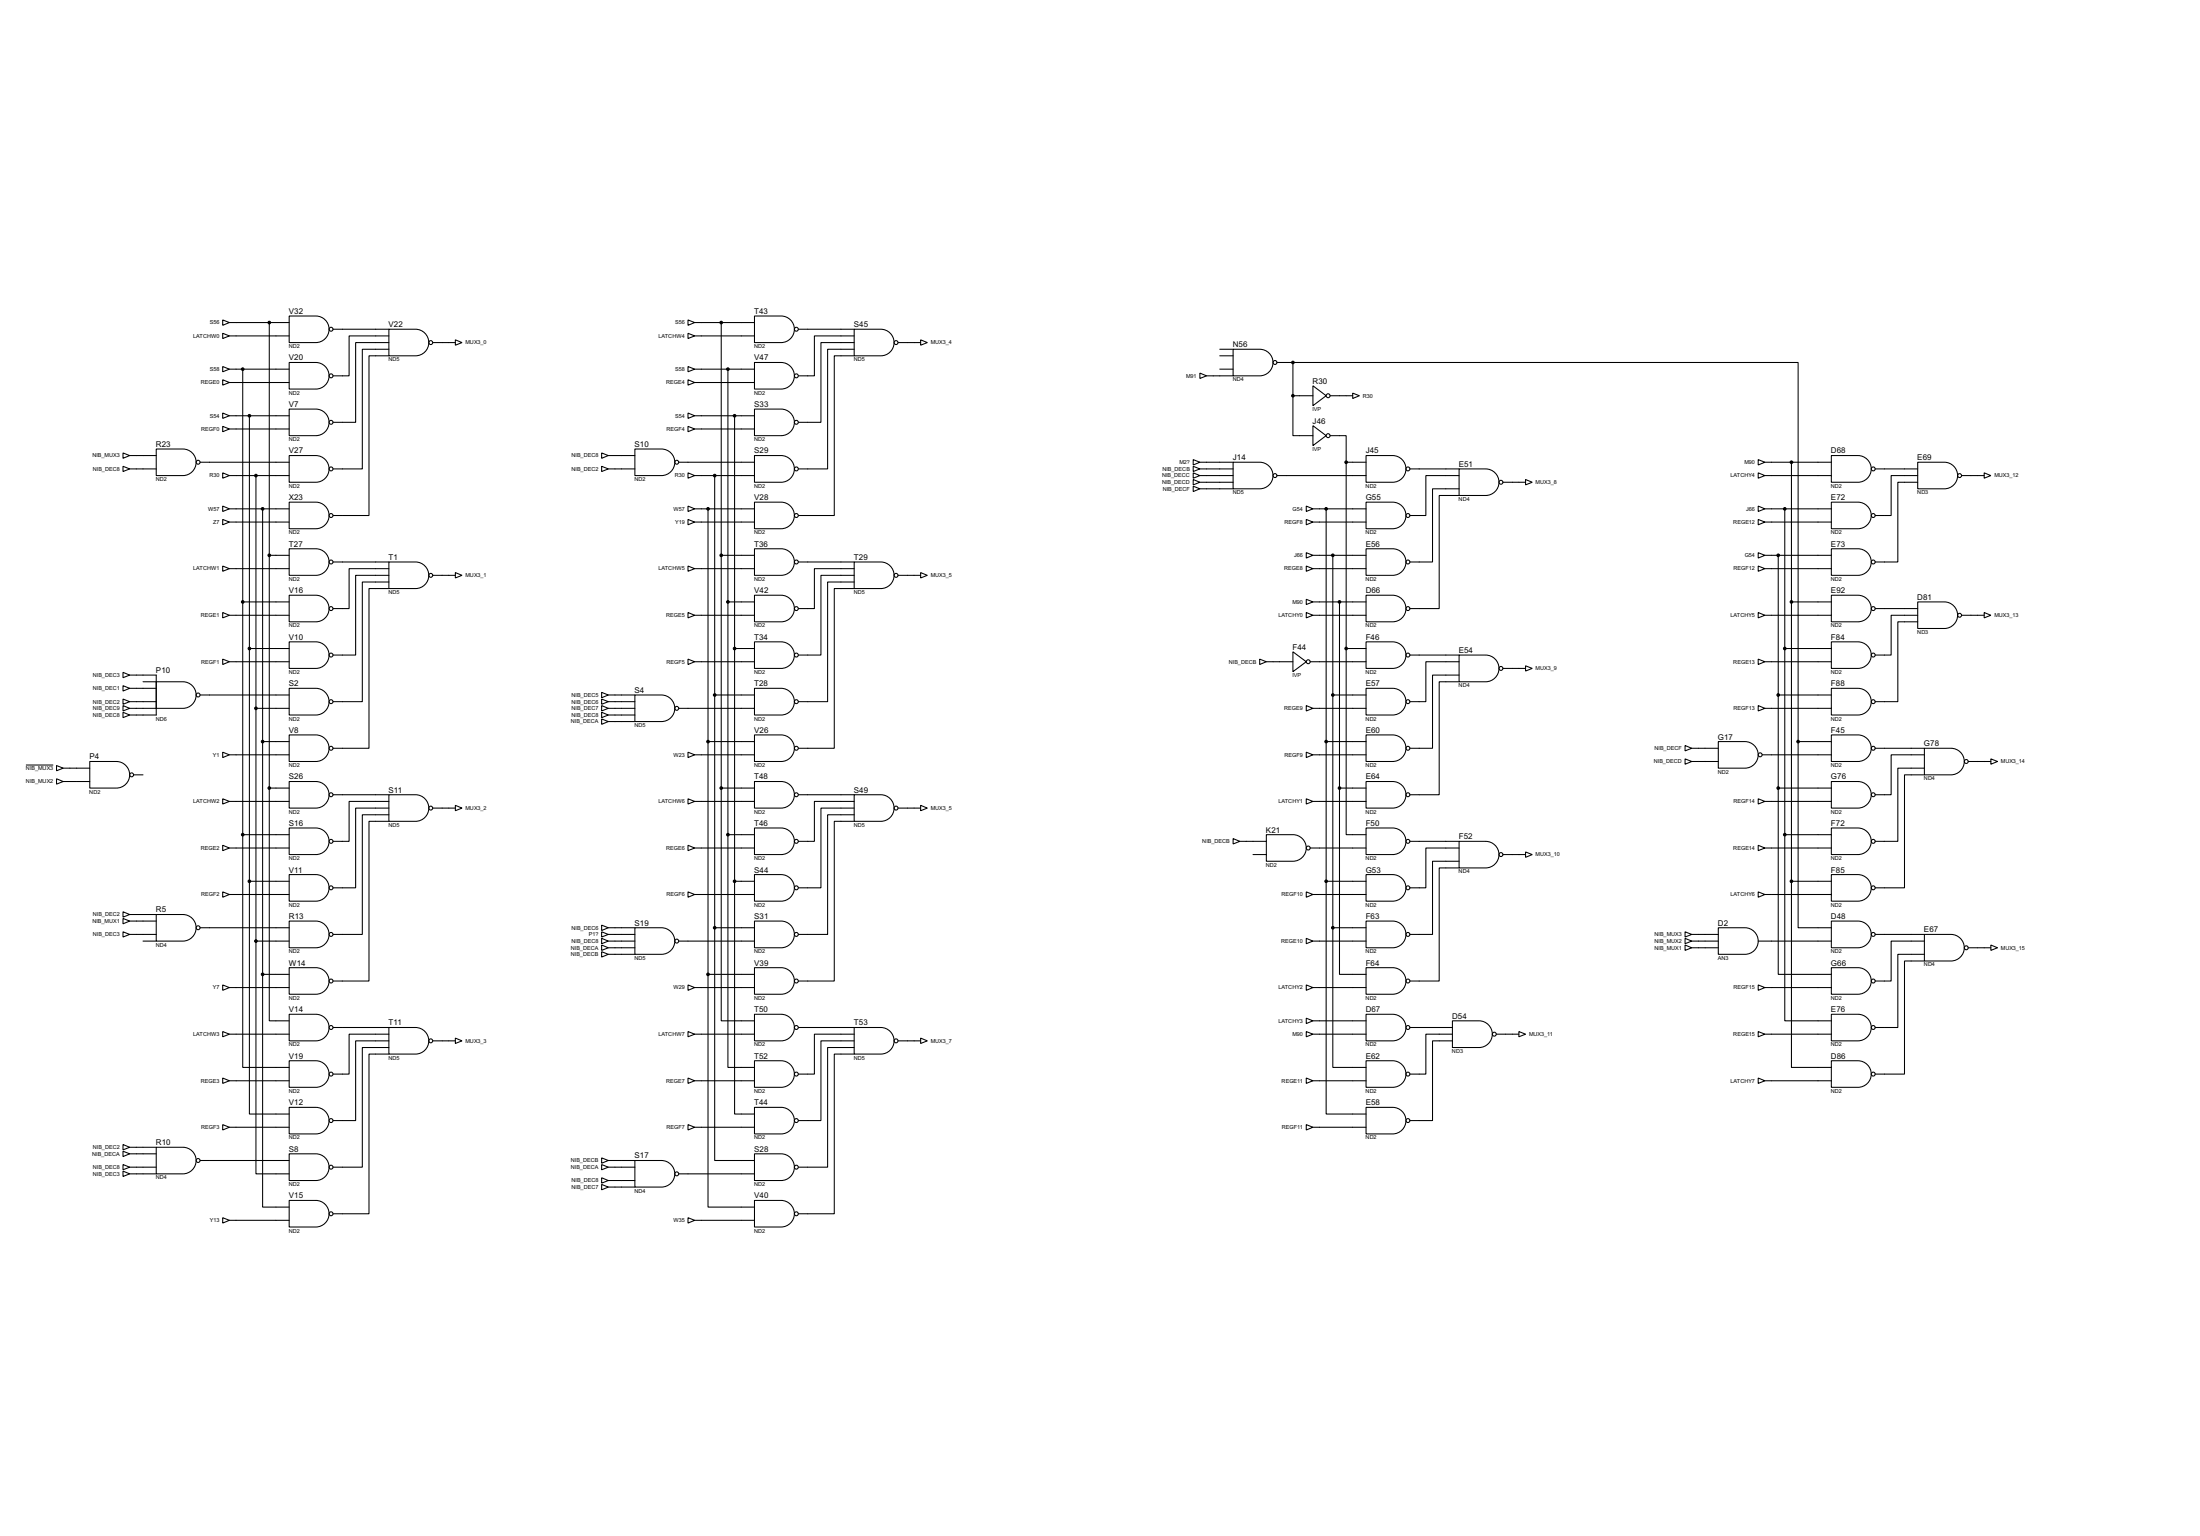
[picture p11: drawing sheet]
<svg xmlns="http://www.w3.org/2000/svg" width="841mm" height="587mm" viewBox="0 0 841 587" stroke-linecap="round" stroke-linejoin="round" font-family="sans-serif">
<g fill="none" stroke="#000" stroke-width=".4">
<path d="M85.1 122.2l2.6 1-2.6 1.1zM85.1 127.3l2.6 1-2.6 1zM87.7 128.3h22.8M87.7 123.2h22.8M102.9 123.2v177.8M110.5 120.7h10.2a5.1 5.1 0 0 1 5.1 5.1 5.1 5.1 0 0 1-5.1 5.1h-10.2zM110.5 138.5h10.2a5.1 5.1 0 0 1 5.1 5 5.1 5.1 0 0 1-5.1 5.1h-10.2zM127.3 125.8h21.3M148.6 125.8h10.2a5.1 5.1 0 0 1 5.1 5 5.1 5.1 0 0 1-5.1 5.1h-10.2zM148.6 133.4h-10.1v45.7h-11.2M148.6 135.9h-7.6v61h-13.7M148.6 128.3h-15.2v15.3h-6.1"/>
<path d="M148.6 130.9h-12.7v30.4h-8.6M165.4 130.9h8.6M174 129.8l2.6 1.1-2.6 1zM262.9 127.3l2.6 1-2.6 1zM262.9 122.2l2.6 1-2.6 1.1zM265.5 128.3h22.8M265.5 123.2h22.8M275.6 123.2v177.8M288.3 120.7h10.2a5.1 5.1 0 0 1 5.1 5.1 5.1 5.1 0 0 1-5.1 5.1h-10.2zM288.3 138.5h10.2a5.1 5.1 0 0 1 5.1 5 5.1 5.1 0 0 1-5.1 5.1h-10.2zM305.1 125.8h21.3M326.4 125.8h10.2a5.1 5.1 0 0 1 5.1 5 5.1 5.1 0 0 1-5.1 5.1h-10.2z"/>
<path d="M326.4 135.9h-7.6v61h-13.7M326.4 133.4h-10.1v45.7h-11.2M326.4 128.3h-15.2v15.3h-6.1M326.4 130.9h-12.7v30.4h-8.6M343.2 130.9h8.6M351.8 129.8l2.6 1.1-2.6 1zM466.1 133.4h5.1M466.1 135.9h5.1M471.2 133.4h10.2a5.1 5.1 0 0 1 5.1 5.1 5.1 5.1 0 0 1-5.1 5.1h-10.2zM488 138.5h6.1M494.1 138.5h193v144.8M494.1 138.5v12.7"/>
<path d="M85.1 145.1l2.6 1-2.6 1zM85.1 140l2.6 1-2.6 1zM85.1 157.8l2.6 1-2.6 1zM87.7 146.1h22.8M87.7 158.8h22.8M87.7 141h22.8M92.8 141v177.8M95.3 158.8v177.8M110.5 156.3h10.2a5.1 5.1 0 0 1 5.1 5 5.1 5.1 0 0 1-5.1 5.1h-10.2zM262.9 145.1l2.6 1-2.6 1zM262.9 140l2.6 1-2.6 1zM262.9 157.8l2.6 1-2.6 1z"/>
<path d="M265.5 146.1h22.8M265.5 158.8h22.8M265.5 141h22.8M278.2 141v177.8M280.7 158.8v177.8M288.3 156.3h10.2a5.1 5.1 0 0 1 5.1 5 5.1 5.1 0 0 1-5.1 5.1h-10.2zM458.5 142.5l2.6 1.1-2.6 1zM461.1 143.6h10.1M466.1 141h5.1M494.1 151.2v15.2h7.6M494.1 151.2h7.6M501.7 147.4l5.1 3.8-5.1 3.8z"/>
<path d="M508.3 151.2h8.6M516.9 150.2l2.6 1-2.6 1zM47 173l2.6 1-2.6 1.1zM47 178.1l2.6 1-2.6 1zM49.6 174h10.1M49.6 179.1h10.1M59.7 171.5h10.2a5.1 5.1 0 0 1 5.1 5.1 5.1 5.1 0 0 1-5.1 5.1h-10.2zM76.5 176.6h34M85.1 162.9l2.6 1-2.6 1zM87.7 163.9h22.8M110.5 174h10.2a5.1 5.1 0 0 1 5.1 5.1 5.1 5.1 0 0 1-5.1 5.1h-10.2zM229.9 173l2.6 1-2.6 1.1z"/>
<path d="M229.9 178.1l2.6 1-2.6 1zM232.5 174h10.1M232.5 179.1h10.1M242.6 171.5h10.2a5.1 5.1 0 0 1 5.1 5.1 5.1 5.1 0 0 1-5.1 5.1h-10.2zM259.4 176.6h28.9M262.9 162.9l2.6 1-2.6 1zM265.5 163.9h22.8M288.3 174h10.2a5.1 5.1 0 0 1 5.1 5.1 5.1 5.1 0 0 1-5.1 5.1h-10.2zM456 178.1l2.5 1-2.5 1zM456 175.6l2.5 1-2.5 1zM458.5 176.6h12.7M458.5 179.1h12.7"/>
<path d="M471.2 176.6h10.2a5.1 5.1 0 0 1 5.1 5 5.1 5.1 0 0 1-5.1 5.1h-10.2zM501.7 162.6l5.1 3.8-5.1 3.8zM508.3 166.4h6.1v10.2M514.4 176.6h7.6M514.4 176.6v71.1M522 174h10.2a5.1 5.1 0 0 1 5.1 5.1 5.1 5.1 0 0 1-5.1 5.1h-10.2zM538.8 179.1h18.8M557.6 179.1h10.1a5.1 5.1 0 0 1 5.1 5.1 5.1 5.1 0 0 1-5.1 5.1h-10.1zM671.9 175.6l2.5 1-2.5 1zM674.4 176.6h25.4M684.6 176.6v160M699.8 174h10.2a5.1 5.1 0 0 1 5.1 5.1 5.1 5.1 0 0 1-5.1 5.1h-10.2z"/>
<path d="M716.6 179.1h16.2M732.8 176.6h10.2a5.1 5.1 0 0 1 5.1 5 5.1 5.1 0 0 1-5.1 5.1h-10.2zM85.1 193.3l2.6 1.1-2.6 1zM85.1 198.4l2.6 1-2.6 1.1zM85.1 180.6l2.6 1.1-2.6 1zM87.7 199.4h22.8M87.7 181.7h22.8M87.7 194.4h22.8M97.8 181.7v177.8M100.4 194.4v177.8M110.5 191.8h10.2a5.1 5.1 0 0 1 5.1 5.1 5.1 5.1 0 0 1-5.1 5.1h-10.2zM262.9 193.3l2.6 1.1-2.6 1z"/>
<path d="M262.9 198.4l2.6 1-2.6 1.1zM262.9 180.6l2.6 1.1-2.6 1zM265.5 199.4h22.8M265.5 181.7h22.8M265.5 194.4h22.8M270.6 194.4v177.8M273.1 181.7v172.7M288.3 191.8h10.2a5.1 5.1 0 0 1 5.1 5.1 5.1 5.1 0 0 1-5.1 5.1h-10.2zM456 185.7l2.5 1-2.5 1.1zM456 180.6l2.5 1.1-2.5 1zM456 183.2l2.5 1-2.5 1zM458.5 181.7h12.7"/>
<path d="M458.5 184.2h12.7M458.5 186.7h12.7M488 181.7h34M499.2 193.3l2.5 1.1-2.5 1zM499.2 198.4l2.5 1-2.5 1.1zM501.7 199.4h20.3M501.7 194.4h20.3M506.8 194.4v142.2M522 191.8h10.2a5.1 5.1 0 0 1 5.1 5.1 5.1 5.1 0 0 1-5.1 5.1h-10.2zM557.6 189.3h-7.6v43.2h-11.2M557.6 186.7h-10.2v28h-8.6M557.6 181.7h-12.7v15.2h-6.1"/>
<path d="M574.3 184.2h8.7M583 183.2l2.5 1-2.5 1zM671.9 180.6l2.5 1.1-2.5 1zM671.9 198.4l2.5 1-2.5 1.1zM671.9 193.3l2.5 1.1-2.5 1zM674.4 199.4h25.4M674.4 181.7h25.4M674.4 194.4h25.4M682 194.4v124.4M699.8 191.8h10.2a5.1 5.1 0 0 1 5.1 5.1 5.1 5.1 0 0 1-5.1 5.1h-10.2zM732.8 181.7h-10.1v15.2h-6.1M732.8 184.2h-7.6v30.5h-8.6"/>
<path d="M749.6 181.7h8.6M758.2 180.6l2.6 1.1-2.6 1zM85.1 216.2l2.6 1-2.6 1zM87.7 217.2h22.8M102.9 212.1h7.6M110.5 209.6h10.2a5.1 5.1 0 0 1 5.1 5.1 5.1 5.1 0 0 1-5.1 5.1h-10.2zM127.3 214.7h21.3M148.6 214.7h10.2a5.1 5.1 0 0 1 5.1 5 5.1 5.1 0 0 1-5.1 5.1h-10.2zM148.6 217.2h-15.2v15.3h-6.1M148.6 219.8h-12.7v30.4h-8.6M165.4 219.8h8.6M174 218.7l2.6 1.1-2.6 1z"/>
<path d="M262.9 216.2l2.6 1-2.6 1zM265.5 217.2h22.8M275.6 212.1h12.7M288.3 209.6h10.2a5.1 5.1 0 0 1 5.1 5.1 5.1 5.1 0 0 1-5.1 5.1h-10.2zM305.1 214.7h21.3M326.4 214.7h10.2a5.1 5.1 0 0 1 5.1 5 5.1 5.1 0 0 1-5.1 5.1h-10.2zM326.4 217.2h-15.2v15.3h-6.1M326.4 219.8h-12.7v30.4h-8.6M343.2 219.8h8.6M351.8 218.7l2.6 1.1-2.6 1zM499.2 211.1l2.5 1-2.5 1.1zM499.2 216.2l2.5 1-2.5 1z"/>
<path d="M501.7 217.2h20.3M501.7 212.1h20.3M509.3 212.1v142.3M522 209.6h10.2a5.1 5.1 0 0 1 5.1 5.1 5.1 5.1 0 0 1-5.1 5.1h-10.2zM671.9 216.2l2.5 1-2.5 1zM671.9 211.1l2.5 1-2.5 1.1zM674.4 217.2h25.4M674.4 212.1h25.4M679.5 212.1v88.9M699.8 209.6h10.2a5.1 5.1 0 0 1 5.1 5.1 5.1 5.1 0 0 1-5.1 5.1h-10.2zM85.1 234l2.6 1-2.6 1zM87.7 235h22.8"/>
<path d="M92.8 229.9h17.7M110.5 227.4h10.2a5.1 5.1 0 0 1 5.1 5 5.1 5.1 0 0 1-5.1 5.1h-10.2zM148.6 222.3h-10.1v45.7h-11.2M148.6 224.8h-7.6v61h-13.7M262.9 234l2.6 1-2.6 1zM265.5 235h22.8M278.2 229.9h10.1M288.3 227.4h10.2a5.1 5.1 0 0 1 5.1 5 5.1 5.1 0 0 1-5.1 5.1h-10.2zM326.4 224.8h-7.6v61h-13.7M326.4 222.3h-10.1v45.7h-11.2M499.2 234l2.5 1-2.5 1zM499.2 228.9l2.5 1-2.5 1z"/>
<path d="M501.7 235h20.3M501.7 229.9h20.3M511.9 229.9v71.1M522 227.4h10.2a5.1 5.1 0 0 1 5.1 5 5.1 5.1 0 0 1-5.1 5.1h-10.2zM671.9 234l2.5 1-2.5 1zM674.4 235h25.4M684.6 229.9h15.2M699.8 227.4h10.2a5.1 5.1 0 0 1 5.1 5 5.1 5.1 0 0 1-5.1 5.1h-10.2zM716.6 232.5h16.2M732.8 229.9h10.2a5.1 5.1 0 0 1 5.1 5.1 5.1 5.1 0 0 1-5.1 5.1h-10.2zM732.8 235h-10.1v15.2h-6.1M732.8 237.5h-7.6v30.5h-8.6"/>
<path d="M749.6 235h8.6M758.2 234l2.6 1-2.6 1zM47 256.8l2.6 1.1-2.6 1zM49.6 257.9h10.1v15.2h-10.1M85.1 251.8l2.6 1-2.6 1zM87.7 252.8h22.8M95.3 247.7h15.2M110.5 245.2h10.2a5.1 5.1 0 0 1 5.1 5 5.1 5.1 0 0 1-5.1 5.1h-10.2zM262.9 251.8l2.6 1-2.6 1zM265.5 252.8h22.8M280.7 247.7h7.6M288.3 245.2h10.2a5.1 5.1 0 0 1 5.1 5 5.1 5.1 0 0 1-5.1 5.1h-10.2z"/>
<path d="M481.4 251.8l2.5 1-2.5 1zM483.9 252.8h10.2M494.1 249l5.1 3.8-5.1 3.8zM500.7 252.8h21.3M514.4 247.7v71.1h7.6M514.4 247.7h7.6M522 245.2h10.2a5.1 5.1 0 0 1 5.1 5 5.1 5.1 0 0 1-5.1 5.1h-10.2zM538.8 250.2h18.8M557.6 250.2h10.1a5.1 5.1 0 0 1 5.1 5.1 5.1 5.1 0 0 1-5.1 5.1h-10.1zM557.6 252.8h-12.7v15.2h-6.1M557.6 257.9h-10.2v27.9h-8.6M574.3 255.3h8.7"/>
<path d="M583 254.3l2.5 1-2.5 1zM671.9 251.8l2.5 1-2.5 1zM674.4 252.8h25.4M682 247.7h17.8M699.8 245.2h10.2a5.1 5.1 0 0 1 5.1 5 5.1 5.1 0 0 1-5.1 5.1h-10.2zM47 261.9l2.6 1-2.6 1.1zM47 269.5l2.6 1.1-2.6 1zM47 272.1l2.6 1-2.6 1zM47 267l2.6 1-2.6 1zM49.6 270.6h10.1M49.6 262.9h10.1M49.6 268h10.1"/>
<path d="M54.7 260.4h5M59.7 260.4h10.2a5.1 5.1 0 0 1 5.1 5.1 5.1 5.1 0 0 1-5.1 5.1h-10.2zM76.5 265.5h34M97.8 270.6h12.7M110.5 262.9h10.2a5.1 5.1 0 0 1 5.1 5.1 5.1 5.1 0 0 1-5.1 5.1h-10.2zM229.9 269.5l2.6 1.1-2.6 1zM229.9 264.5l2.6 1-2.6 1zM229.9 272.1l2.6 1-2.6 1zM229.9 274.6l2.6 1-2.6 1.1zM229.9 267l2.6 1-2.6 1zM232.5 270.6h10.1M232.5 265.5h10.1"/>
<path d="M232.5 273.1h10.1M232.5 268h10.1M232.5 275.6h10.1M242.6 265.5h10.2a5.1 5.1 0 0 1 5.1 5 5.1 5.1 0 0 1-5.1 5.1h-10.2zM259.4 270.6h28.9M273.1 265.5h15.2M288.3 262.9h10.2a5.1 5.1 0 0 1 5.1 5.1 5.1 5.1 0 0 1-5.1 5.1h-10.2zM499.2 269.5l2.5 1.1-2.5 1zM501.7 270.6h20.3M509.3 265.5h12.7M522 262.9h10.2a5.1 5.1 0 0 1 5.1 5.1 5.1 5.1 0 0 1-5.1 5.1h-10.2zM557.6 260.4h-7.6v43.2h-11.2"/>
<path d="M671.9 269.5l2.5 1.1-2.5 1zM674.4 270.6h25.4M679.5 265.5h20.3M699.8 262.9h10.2a5.1 5.1 0 0 1 5.1 5.1 5.1 5.1 0 0 1-5.1 5.1h-10.2zM21.6 297.5l2.6 1-2.6 1zM21.6 292.4l2.6 1-2.6 1zM24.2 298.5h10.1M24.2 293.4h10.1M34.3 290.9h10.2a5.1 5.1 0 0 1 5.1 5 5.1 5.1 0 0 1-5.1 5.1h-10.2zM51.1 296h3.6M85.1 287.3l2.6 1-2.6 1.1zM87.7 288.3h22.8"/>
<path d="M100.4 283.3h10.1M110.5 280.7h10.2a5.1 5.1 0 0 1 5.1 5.1 5.1 5.1 0 0 1-5.1 5.1h-10.2zM110.5 298.5h10.2a5.1 5.1 0 0 1 5.1 5.1 5.1 5.1 0 0 1-5.1 5.1h-10.2zM262.9 287.3l2.6 1-2.6 1.1zM265.5 288.3h22.8M270.6 283.3h17.7M288.3 280.7h10.2a5.1 5.1 0 0 1 5.1 5.1 5.1 5.1 0 0 1-5.1 5.1h-10.2zM288.3 298.5h10.2a5.1 5.1 0 0 1 5.1 5.1 5.1 5.1 0 0 1-5.1 5.1h-10.2zM499.2 287.3l2.5 1-2.5 1.1zM501.7 288.3h20.3M506.8 283.3h15.2M522 298.5h10.2a5.1 5.1 0 0 1 5.1 5.1 5.1 5.1 0 0 1-5.1 5.1h-10.2z"/>
<path d="M522 280.7h10.2a5.1 5.1 0 0 1 5.1 5.1 5.1 5.1 0 0 1-5.1 5.1h-10.2zM643.9 284.8l2.6 1-2.6 1zM643.9 289.9l2.6 1-2.6 1zM646.5 285.8h10.1M646.5 290.9h10.1M656.6 283.3h10.2a5.1 5.1 0 0 1 5.1 5 5.1 5.1 0 0 1-5.1 5.1h-10.2zM673.4 288.3h26.4M687.1 283.3v71.1h12.7M687.1 283.3h12.7M699.8 280.7h10.2a5.1 5.1 0 0 1 5.1 5.1 5.1 5.1 0 0 1-5.1 5.1h-10.2zM699.8 298.5h10.2a5.1 5.1 0 0 1 5.1 5.1 5.1 5.1 0 0 1-5.1 5.1h-10.2zM716.6 285.8h18.8"/>
<path d="M735.4 285.8h10.1a5.1 5.1 0 0 1 5.1 5.1 5.1 5.1 0 0 1-5.1 5.1h-10.1zM735.4 296h-7.6v43.1h-11.2M735.4 293.4h-10.2v28h-8.6M735.4 288.3h-12.7v15.3h-6.1M752.1 290.9h8.7M760.8 289.9l2.5 1-2.5 1zM85.1 305.1l2.6 1-2.6 1zM87.7 306.1h22.8M92.8 318.8v88.9h17.7M92.8 318.8h17.7M102.9 301v88.9h7.6M102.9 301h7.6"/>
<path d="M110.5 316.3h10.2a5.1 5.1 0 0 1 5.1 5 5.1 5.1 0 0 1-5.1 5.1h-10.2zM127.3 303.6h21.3M148.6 303.6h10.2a5.1 5.1 0 0 1 5.1 5 5.1 5.1 0 0 1-5.1 5.1h-10.2zM148.6 311.2h-10.1v45.7h-11.2M148.6 313.7h-7.6v61h-13.7M148.6 306.1h-15.2v15.3h-6.1M148.6 308.7h-12.7v30.4h-8.6M165.4 308.7h8.6M174 307.6l2.6 1.1-2.6 1zM262.9 305.1l2.6 1-2.6 1zM265.5 306.1h22.8M275.6 301v88.9h12.7"/>
<path d="M275.6 301h12.7M278.2 318.8v88.9h10.1M278.2 318.8h10.1M288.3 316.3h10.2a5.1 5.1 0 0 1 5.1 5 5.1 5.1 0 0 1-5.1 5.1h-10.2zM305.1 303.6h21.3M326.4 303.6h10.2a5.1 5.1 0 0 1 5.1 5 5.1 5.1 0 0 1-5.1 5.1h-10.2zM326.4 311.2h-10.1v45.7h-11.2M326.4 313.7h-7.6v61h-13.7M326.4 306.1h-15.2v15.3h-6.1M326.4 308.7h-12.7v30.4h-8.6M343.2 308.7h8.6M351.8 307.6l2.6 1.1-2.6 1z"/>
<path d="M483.9 318.8h10.2a5.1 5.1 0 0 1 5.1 5.1 5.1 5.1 0 0 1-5.1 5.1h-10.2zM499.2 305.1l2.5 1-2.5 1zM501.7 306.1h20.3M511.9 301v71.2h10.1M511.9 301h10.1M522 316.3h10.2a5.1 5.1 0 0 1 5.1 5 5.1 5.1 0 0 1-5.1 5.1h-10.2zM671.9 305.1l2.5 1-2.5 1zM674.4 306.1h25.4M679.5 301v71.2h20.3M679.5 301h20.3M682 318.8v71.1h17.8M682 318.8h17.8"/>
<path d="M699.8 316.3h10.2a5.1 5.1 0 0 1 5.1 5 5.1 5.1 0 0 1-5.1 5.1h-10.2zM85.1 322.9l2.6 1-2.6 1zM87.7 323.9h22.8M95.3 336.6v88.9h15.2M95.3 336.6h15.2M110.5 334.1h10.2a5.1 5.1 0 0 1 5.1 5 5.1 5.1 0 0 1-5.1 5.1h-10.2zM262.9 322.9l2.6 1-2.6 1zM265.5 323.9h22.8M280.7 336.6v88.9h7.6M280.7 336.6h7.6M288.3 334.1h10.2a5.1 5.1 0 0 1 5.1 5 5.1 5.1 0 0 1-5.1 5.1h-10.2zM471.2 320.3l2.6 1.1-2.6 1z"/>
<path d="M473.8 321.4h10.1M478.8 326.4h5.1M500.7 323.9h21.3M506.8 336.6v88.9h15.2M506.8 336.6h15.2M522 334.1h10.2a5.1 5.1 0 0 1 5.1 5 5.1 5.1 0 0 1-5.1 5.1h-10.2zM538.8 321.4h18.8M557.6 321.4h10.1a5.1 5.1 0 0 1 5.1 5 5.1 5.1 0 0 1-5.1 5.1h-10.1zM557.6 331.5h-7.6v43.2h-11.2M557.6 329h-10.2v27.9h-8.6M557.6 323.9h-12.7v15.2h-6.1M574.3 326.4h8.7"/>
<path d="M583 325.4l2.5 1-2.5 1.1zM671.9 322.9l2.5 1-2.5 1zM674.4 323.9h25.4M684.6 336.6v71.1h15.2M684.6 336.6h15.2M699.8 334.1h10.2a5.1 5.1 0 0 1 5.1 5 5.1 5.1 0 0 1-5.1 5.1h-10.2zM47 355.9l2.6 1-2.6 1zM47 350.8l2.6 1-2.6 1.1zM47 348.3l2.6 1-2.6 1zM49.6 356.9h10.1M49.6 351.8h10.1M49.6 349.3h10.1"/>
<path d="M54.7 359.5h5M59.7 349.3h10.2a5.1 5.1 0 0 1 5.1 5.1 5.1 5.1 0 0 1-5.1 5.1h-10.2zM76.5 354.4h34M85.1 340.7l2.6 1-2.6 1zM87.7 341.7h22.8M97.8 359.5v88.9h12.7M97.8 359.5h12.7M110.5 351.8h10.2a5.1 5.1 0 0 1 5.1 5.1 5.1 5.1 0 0 1-5.1 5.1h-10.2zM229.9 353.4l2.6 1-2.6 1zM229.9 358.4l2.6 1.1-2.6 1zM229.9 355.9l2.6 1-2.6 1zM232.5 359.5h10.1"/>
<path d="M232.5 354.4h10.1M232.5 356.9h10.1M242.6 354.4h10.2a5.1 5.1 0 0 1 5.1 5 5.1 5.1 0 0 1-5.1 5.1h-10.2zM259.4 359.5h28.9M262.9 340.7l2.6 1-2.6 1zM265.5 341.7h22.8M273.1 354.4v88.9h15.2M273.1 354.4h15.2M288.3 351.8h10.2a5.1 5.1 0 0 1 5.1 5.1 5.1 5.1 0 0 1-5.1 5.1h-10.2zM499.2 358.4l2.5 1.1-2.5 1zM499.2 340.7l2.5 1-2.5 1zM501.7 359.5h20.3"/>
<path d="M501.7 341.7h20.3M509.3 354.4v53.3h12.7M509.3 354.4h12.7M522 351.8h10.2a5.1 5.1 0 0 1 5.1 5.1 5.1 5.1 0 0 1-5.1 5.1h-10.2zM643.9 355.9l2.6 1-2.6 1zM643.9 358.4l2.6 1.1-2.6 1zM646.5 359.5h10.1M646.5 356.9h10.1M656.6 354.4h10.2a5.1 5.1 0 0 1 5.1 5 5.1 5.1 0 0 1-5.1 5.1h-10.2zM671.9 340.7l2.5 1-2.5 1zM671.9 359.5h27.9M674.4 341.7h25.4"/>
<path d="M699.8 351.8h10.2a5.1 5.1 0 0 1 5.1 5.1 5.1 5.1 0 0 1-5.1 5.1h-10.2zM716.6 356.9h18.8M735.4 356.9h10.1a5.1 5.1 0 0 1 5.1 5.1 5.1 5.1 0 0 1-5.1 5.1h-10.1zM735.4 359.5h-12.7v15.2h-6.1M85.1 376.2l2.6 1-2.6 1.1zM87.7 377.2h22.8M100.4 372.2v88.9h10.1M100.4 372.2h10.1M110.5 369.6h10.2a5.1 5.1 0 0 1 5.1 5.1 5.1 5.1 0 0 1-5.1 5.1h-10.2zM229.9 363.5l2.6 1-2.6 1.1zM229.9 361l2.6 1-2.6 1zM232.5 364.5h10.1"/>
<path d="M232.5 362h10.1M262.9 376.2l2.6 1-2.6 1.1zM265.5 377.2h22.8M270.6 372.2v88.9h17.7M270.6 372.2h17.7M288.3 369.6h10.2a5.1 5.1 0 0 1 5.1 5.1 5.1 5.1 0 0 1-5.1 5.1h-10.2zM499.2 376.2l2.5 1-2.5 1.1zM501.7 377.2h20.3M522 369.6h10.2a5.1 5.1 0 0 1 5.1 5.1 5.1 5.1 0 0 1-5.1 5.1h-10.2zM643.9 361l2.6 1-2.6 1zM646.5 362h10.1M671.9 376.2l2.5 1-2.5 1.1z"/>
<path d="M674.4 377.2h25.4M699.8 369.6h10.2a5.1 5.1 0 0 1 5.1 5.1 5.1 5.1 0 0 1-5.1 5.1h-10.2zM735.4 367.1h-7.6v43.2h-11.2M735.4 364.5h-10.2v28h-8.6M752.1 362h8.7M760.8 361l2.5 1-2.5 1zM85.1 394l2.6 1-2.6 1zM87.7 395h22.8M110.5 387.4h10.2a5.1 5.1 0 0 1 5.1 5.1 5.1 5.1 0 0 1-5.1 5.1h-10.2zM127.3 392.5h21.3M148.6 392.5h10.2a5.1 5.1 0 0 1 5.1 5 5.1 5.1 0 0 1-5.1 5.1h-10.2zM148.6 395h-15.2v15.3h-6.1"/>
<path d="M148.6 397.6h-12.7v30.4h-8.6M165.4 397.6h8.6M174 396.5l2.6 1.1-2.6 1zM262.9 394l2.6 1-2.6 1zM265.5 395h22.8M288.3 387.4h10.2a5.1 5.1 0 0 1 5.1 5.1 5.1 5.1 0 0 1-5.1 5.1h-10.2zM305.1 392.5h21.3M326.4 392.5h10.2a5.1 5.1 0 0 1 5.1 5 5.1 5.1 0 0 1-5.1 5.1h-10.2zM326.4 395h-15.2v15.3h-6.1M326.4 397.6h-12.7v30.4h-8.6M343.2 397.6h8.6M351.8 396.5l2.6 1.1-2.6 1z"/>
<path d="M499.2 388.9l2.5 1-2.5 1.1zM499.2 394l2.5 1-2.5 1zM501.7 395h20.3M501.7 389.9h20.3M522 387.4h10.2a5.1 5.1 0 0 1 5.1 5.1 5.1 5.1 0 0 1-5.1 5.1h-10.2zM538.8 392.5h16.2M555 389.9h10.2a5.1 5.1 0 0 1 5.1 5.1 5.1 5.1 0 0 1-5.1 5.1h-10.2zM555 395h-10.1v15.3h-6.1M555 397.6h-7.6v30.4h-8.6M571.8 395h8.6M580.4 394l2.6 1-2.6 1zM671.9 394l2.5 1-2.5 1z"/>
<path d="M674.4 395h25.4M699.8 387.4h10.2a5.1 5.1 0 0 1 5.1 5.1 5.1 5.1 0 0 1-5.1 5.1h-10.2zM85.1 411.8l2.6 1-2.6 1zM87.7 412.8h22.8M110.5 405.2h10.2a5.1 5.1 0 0 1 5.1 5 5.1 5.1 0 0 1-5.1 5.1h-10.2zM148.6 400.1h-10.1v45.7h-11.2M148.6 402.6h-7.6v61h-13.7M262.9 411.8l2.6 1-2.6 1zM265.5 412.8h22.8M288.3 405.2h10.2a5.1 5.1 0 0 1 5.1 5 5.1 5.1 0 0 1-5.1 5.1h-10.2zM326.4 402.6h-7.6v61h-13.7M326.4 400.1h-10.1v45.7h-11.2"/>
<path d="M499.2 411.8l2.5 1-2.5 1zM501.7 412.8h20.3M522 405.2h10.2a5.1 5.1 0 0 1 5.1 5 5.1 5.1 0 0 1-5.1 5.1h-10.2zM671.9 411.8l2.5 1-2.5 1zM674.4 412.8h25.4M699.8 405.2h10.2a5.1 5.1 0 0 1 5.1 5 5.1 5.1 0 0 1-5.1 5.1h-10.2zM47 437.2l2.6 1-2.6 1zM47 439.7l2.6 1-2.6 1.1zM49.6 438.2h10.1M59.7 438.2h10.2a5.1 5.1 0 0 1 5.1 5.1 5.1 5.1 0 0 1-5.1 5.1h-10.2zM85.1 429.6l2.6 1-2.6 1zM87.7 430.6h22.8"/>
<path d="M110.5 423h10.2a5.1 5.1 0 0 1 5.1 5 5.1 5.1 0 0 1-5.1 5.1h-10.2zM262.9 429.6l2.6 1-2.6 1zM265.5 430.6h22.8M288.3 423h10.2a5.1 5.1 0 0 1 5.1 5 5.1 5.1 0 0 1-5.1 5.1h-10.2zM499.2 429.6l2.5 1-2.5 1zM501.7 430.6h20.3M522 423h10.2a5.1 5.1 0 0 1 5.1 5 5.1 5.1 0 0 1-5.1 5.1h-10.2zM47 444.8l2.6 1-2.6 1zM47 447.3l2.6 1.1-2.6 1zM49.6 448.4h10.1M49.6 445.8h10.1M49.6 440.7h10.1"/>
<path d="M76.5 443.3h34M110.5 440.7h10.2a5.1 5.1 0 0 1 5.1 5.1 5.1 5.1 0 0 1-5.1 5.1h-10.2zM110.5 458.5h10.2a5.1 5.1 0 0 1 5.1 5.1 5.1 5.1 0 0 1-5.1 5.1h-10.2zM229.9 452.4l2.6 1-2.6 1.1zM229.9 449.9l2.6 1-2.6 1zM229.9 444.8l2.6 1-2.6 1zM229.9 442.3l2.6 1-2.6 1zM232.5 443.3h10.1M232.5 445.8h10.1M232.5 453.4h10.1M232.5 450.9h10.1M242.6 443.3h10.2a5.1 5.1 0 0 1 5.1 5 5.1 5.1 0 0 1-5.1 5.1h-10.2z"/>
<path d="M259.4 448.4h28.9M288.3 458.5h10.2a5.1 5.1 0 0 1 5.1 5.1 5.1 5.1 0 0 1-5.1 5.1h-10.2zM288.3 440.7h10.2a5.1 5.1 0 0 1 5.1 5.1 5.1 5.1 0 0 1-5.1 5.1h-10.2zM85.1 465.1l2.6 1-2.6 1.1zM87.7 466.1h22.8M262.9 465.1l2.6 1-2.6 1.1zM265.5 466.1h22.8"/>
<circle cx="126.5" cy="125.8" r=".75"/>
<circle cx="164.6" cy="130.9" r=".75"/>
<circle cx="304.3" cy="125.8" r=".75"/>
<circle cx="342.4" cy="130.9" r=".75"/>
<circle cx="487.2" cy="138.5" r=".75"/>
<circle cx="126.5" cy="143.6" r=".75"/>
<circle cx="304.3" cy="143.6" r=".75"/>
<circle cx="507.5" cy="151.2" r=".75"/>
<circle cx="75.7" cy="176.6" r=".75"/>
<circle cx="126.5" cy="161.3" r=".75"/>
<circle cx="126.5" cy="179.1" r=".75"/>
<circle cx="258.6" cy="176.6" r=".75"/>
<circle cx="304.3" cy="179.1" r=".75"/>
<circle cx="304.3" cy="161.3" r=".75"/>
<circle cx="507.5" cy="166.4" r=".75"/>
<circle cx="538" cy="179.1" r=".75"/>
<circle cx="715.8" cy="179.1" r=".75"/>
<circle cx="126.5" cy="196.9" r=".75"/>
<circle cx="304.3" cy="196.9" r=".75"/>
<circle cx="487.2" cy="181.7" r=".75"/>
<circle cx="538" cy="196.9" r=".75"/>
<circle cx="573.5" cy="184.2" r=".75"/>
<circle cx="715.8" cy="196.9" r=".75"/>
<circle cx="748.8" cy="181.7" r=".75"/>
<circle cx="126.5" cy="214.7" r=".75"/>
<circle cx="164.6" cy="219.8" r=".75"/>
<circle cx="304.3" cy="214.7" r=".75"/>
<circle cx="342.4" cy="219.8" r=".75"/>
<circle cx="538" cy="214.7" r=".75"/>
<circle cx="715.8" cy="214.7" r=".75"/>
<circle cx="126.5" cy="232.5" r=".75"/>
<circle cx="304.3" cy="232.5" r=".75"/>
<circle cx="538" cy="232.5" r=".75"/>
<circle cx="715.8" cy="232.5" r=".75"/>
<circle cx="748.8" cy="235" r=".75"/>
<circle cx="126.5" cy="250.2" r=".75"/>
<circle cx="304.3" cy="250.2" r=".75"/>
<circle cx="499.9" cy="252.8" r=".75"/>
<circle cx="538" cy="250.2" r=".75"/>
<circle cx="573.5" cy="255.3" r=".75"/>
<circle cx="715.8" cy="250.2" r=".75"/>
<circle cx="75.7" cy="265.5" r=".75"/>
<circle cx="126.5" cy="268" r=".75"/>
<circle cx="258.6" cy="270.6" r=".75"/>
<circle cx="304.3" cy="268" r=".75"/>
<circle cx="538" cy="268" r=".75"/>
<circle cx="715.8" cy="268" r=".75"/>
<circle cx="50.3" cy="296" r=".75"/>
<circle cx="126.5" cy="285.8" r=".75"/>
<circle cx="304.3" cy="285.8" r=".75"/>
<circle cx="538" cy="285.8" r=".75"/>
<circle cx="672.6" cy="288.3" r=".75"/>
<circle cx="715.8" cy="285.8" r=".75"/>
<circle cx="751.3" cy="290.9" r=".75"/>
<circle cx="126.5" cy="303.6" r=".75"/>
<circle cx="164.6" cy="308.7" r=".75"/>
<circle cx="304.3" cy="303.6" r=".75"/>
<circle cx="342.4" cy="308.7" r=".75"/>
<circle cx="538" cy="303.6" r=".75"/>
<circle cx="715.8" cy="303.6" r=".75"/>
<circle cx="126.5" cy="339.1" r=".75"/>
<circle cx="126.5" cy="321.4" r=".75"/>
<circle cx="304.3" cy="339.1" r=".75"/>
<circle cx="304.3" cy="321.4" r=".75"/>
<circle cx="499.9" cy="323.9" r=".75"/>
<circle cx="538" cy="339.1" r=".75"/>
<circle cx="538" cy="321.4" r=".75"/>
<circle cx="573.5" cy="326.4" r=".75"/>
<circle cx="715.8" cy="339.1" r=".75"/>
<circle cx="715.8" cy="321.4" r=".75"/>
<circle cx="75.7" cy="354.4" r=".75"/>
<circle cx="126.5" cy="356.9" r=".75"/>
<circle cx="258.6" cy="359.5" r=".75"/>
<circle cx="304.3" cy="356.9" r=".75"/>
<circle cx="538" cy="356.9" r=".75"/>
<circle cx="715.8" cy="356.9" r=".75"/>
<circle cx="126.5" cy="374.7" r=".75"/>
<circle cx="304.3" cy="374.7" r=".75"/>
<circle cx="538" cy="374.7" r=".75"/>
<circle cx="715.8" cy="374.7" r=".75"/>
<circle cx="751.3" cy="362" r=".75"/>
<circle cx="126.5" cy="392.5" r=".75"/>
<circle cx="164.6" cy="397.6" r=".75"/>
<circle cx="304.3" cy="392.5" r=".75"/>
<circle cx="342.4" cy="397.6" r=".75"/>
<circle cx="538" cy="392.5" r=".75"/>
<circle cx="571" cy="395" r=".75"/>
<circle cx="715.8" cy="392.5" r=".75"/>
<circle cx="126.5" cy="410.3" r=".75"/>
<circle cx="304.3" cy="410.3" r=".75"/>
<circle cx="538" cy="410.3" r=".75"/>
<circle cx="715.8" cy="410.3" r=".75"/>
<circle cx="126.5" cy="428" r=".75"/>
<circle cx="304.3" cy="428" r=".75"/>
<circle cx="538" cy="428" r=".75"/>
<circle cx="75.7" cy="443.3" r=".75"/>
<circle cx="126.5" cy="445.8" r=".75"/>
<circle cx="258.6" cy="448.4" r=".75"/>
<circle cx="304.3" cy="445.8" r=".75"/>
<circle cx="126.5" cy="463.6" r=".75"/>
<circle cx="304.3" cy="463.6" r=".75"/>
</g>
<g fill="#000" stroke="#000" stroke-width=".4">
<circle cx="102.9" cy="123.2" r=".5"/>
<circle cx="275.6" cy="123.2" r=".5"/>
<circle cx="494" cy="138.5" r=".5"/>
<circle cx="92.7" cy="141" r=".5"/>
<circle cx="95.3" cy="158.8" r=".5"/>
<circle cx="278.1" cy="141" r=".5"/>
<circle cx="280.7" cy="158.8" r=".5"/>
<circle cx="494" cy="151.2" r=".5"/>
<circle cx="514.4" cy="176.6" r=".5"/>
<circle cx="684.5" cy="176.6" r=".5"/>
<circle cx="97.8" cy="181.7" r=".5"/>
<circle cx="100.3" cy="194.4" r=".5"/>
<circle cx="270.5" cy="194.4" r=".5"/>
<circle cx="273.1" cy="181.7" r=".5"/>
<circle cx="506.7" cy="194.4" r=".5"/>
<circle cx="682" cy="194.4" r=".5"/>
<circle cx="102.9" cy="212.1" r=".5"/>
<circle cx="275.6" cy="212.1" r=".5"/>
<circle cx="509.3" cy="212.1" r=".5"/>
<circle cx="679.5" cy="212.1" r=".5"/>
<circle cx="92.7" cy="229.9" r=".5"/>
<circle cx="278.1" cy="229.9" r=".5"/>
<circle cx="511.8" cy="229.9" r=".5"/>
<circle cx="684.5" cy="229.9" r=".5"/>
<circle cx="95.3" cy="247.7" r=".5"/>
<circle cx="280.7" cy="247.7" r=".5"/>
<circle cx="514.4" cy="247.7" r=".5"/>
<circle cx="682" cy="247.7" r=".5"/>
<circle cx="97.8" cy="270.6" r=".5"/>
<circle cx="273.1" cy="265.5" r=".5"/>
<circle cx="509.3" cy="265.5" r=".5"/>
<circle cx="679.5" cy="265.5" r=".5"/>
<circle cx="100.3" cy="283.3" r=".5"/>
<circle cx="270.5" cy="283.3" r=".5"/>
<circle cx="506.7" cy="283.3" r=".5"/>
<circle cx="687.1" cy="283.3" r=".5"/>
<circle cx="92.7" cy="318.8" r=".5"/>
<circle cx="102.9" cy="301" r=".5"/>
<circle cx="275.6" cy="301" r=".5"/>
<circle cx="278.1" cy="318.8" r=".5"/>
<circle cx="511.8" cy="301" r=".5"/>
<circle cx="679.5" cy="301" r=".5"/>
<circle cx="682" cy="318.8" r=".5"/>
<circle cx="95.3" cy="336.6" r=".5"/>
<circle cx="280.7" cy="336.6" r=".5"/>
<circle cx="506.7" cy="336.6" r=".5"/>
<circle cx="684.5" cy="336.6" r=".5"/>
<circle cx="97.8" cy="359.5" r=".5"/>
<circle cx="273.1" cy="354.4" r=".5"/>
<circle cx="509.3" cy="354.4" r=".5"/>
<circle cx="100.3" cy="372.2" r=".5"/>
<circle cx="270.5" cy="372.2" r=".5"/>
</g>
<path d="M9.9 292.2h10.5" fill="none" stroke="#000" stroke-width=".38"/>
<g font-size="3.4">
<text x="110.4" y="119.9">V32</text>
<text x="288.2" y="119.9">T43</text>
<text x="148.5" y="124.9">V22</text>
<text x="326.3" y="124.9">S45</text>
<text x="110.4" y="137.6">V20</text>
<text x="288.2" y="137.6">V47</text>
<text x="471.1" y="132.6">N56</text>
<text x="501.6" y="146.6">R30</text>
<text x="110.4" y="155.5">V7</text>
<text x="288.2" y="155.5">S33</text>
<text x="501.6" y="161.8">J46</text>
<text x="59.6" y="170.7">R23</text>
<text x="110.4" y="173.2">V27</text>
<text x="242.5" y="170.7">S10</text>
<text x="288.2" y="173.2">S29</text>
<text x="521.9" y="173.2">J45</text>
<text x="699.7" y="173.2">D68</text>
<text x="471.1" y="175.7">J14</text>
<text x="557.4" y="178.3">E51</text>
<text x="732.7" y="175.7">E69</text>
<text x="110.4" y="191">X23</text>
<text x="288.2" y="191">V28</text>
<text x="521.9" y="191">G55</text>
<text x="699.7" y="191">E72</text>
<text x="110.4" y="208.8">T27</text>
<text x="288.2" y="208.8">T36</text>
<text x="521.9" y="208.8">E56</text>
<text x="699.7" y="208.8">E73</text>
<text x="148.5" y="213.8">T1</text>
<text x="326.3" y="213.8">T29</text>
<text x="110.4" y="226.6">V16</text>
<text x="288.2" y="226.6">V42</text>
<text x="521.9" y="226.6">D66</text>
<text x="699.7" y="226.6">E92</text>
<text x="732.7" y="229.1">D81</text>
<text x="110.4" y="244.4">V10</text>
<text x="288.2" y="244.4">T34</text>
<text x="521.9" y="244.4">F46</text>
<text x="699.7" y="244.4">F84</text>
<text x="493.9" y="248.2">F44</text>
<text x="557.4" y="249.4">E54</text>
<text x="59.6" y="257.1">P10</text>
<text x="110.4" y="262.1">S2</text>
<text x="288.2" y="262.1">T28</text>
<text x="521.9" y="262.1">E57</text>
<text x="699.7" y="262.1">F88</text>
<text x="242.5" y="264.7">S4</text>
<text x="110.4" y="279.9">V8</text>
<text x="288.2" y="279.9">V26</text>
<text x="521.9" y="279.9">E60</text>
<text x="699.7" y="279.9">F45</text>
<text x="656.5" y="282.5">G17</text>
<text x="735.2" y="285">G78</text>
<text x="34.2" y="290.1">P4</text>
<text x="110.4" y="297.7">S26</text>
<text x="288.2" y="297.7">T48</text>
<text x="521.9" y="297.7">E64</text>
<text x="699.7" y="297.7">G76</text>
<text x="148.5" y="302.8">S11</text>
<text x="326.3" y="302.8">S49</text>
<text x="110.4" y="315.5">S16</text>
<text x="288.2" y="315.5">T46</text>
<text x="521.9" y="315.5">F50</text>
<text x="699.7" y="315.5">F72</text>
<text x="483.8" y="318">K21</text>
<text x="557.4" y="320.6">F52</text>
<text x="110.4" y="333.3">V11</text>
<text x="288.2" y="333.3">S44</text>
<text x="521.9" y="333.3">G53</text>
<text x="699.7" y="333.3">F85</text>
<text x="59.6" y="348.5">R5</text>
<text x="110.4" y="351">R13</text>
<text x="242.5" y="353.6">S19</text>
<text x="288.2" y="351">S31</text>
<text x="521.9" y="351">F63</text>
<text x="656.5" y="353.6">D2</text>
<text x="699.7" y="351">D48</text>
<text x="735.2" y="356.1">E67</text>
<text x="110.4" y="368.8">W14</text>
<text x="288.2" y="368.8">V39</text>
<text x="521.9" y="368.8">F64</text>
<text x="699.7" y="368.8">G66</text>
<text x="110.4" y="386.6">V14</text>
<text x="288.2" y="386.6">T50</text>
<text x="521.9" y="386.6">D67</text>
<text x="554.9" y="389.1">D54</text>
<text x="699.7" y="386.6">E76</text>
<text x="148.5" y="391.7">T11</text>
<text x="326.3" y="391.7">T53</text>
<text x="110.4" y="404.4">V19</text>
<text x="288.2" y="404.4">T52</text>
<text x="521.9" y="404.4">E62</text>
<text x="699.7" y="404.4">D86</text>
<text x="110.4" y="422.2">V12</text>
<text x="288.2" y="422.2">T44</text>
<text x="521.9" y="422.2">E58</text>
<text x="59.6" y="437.4">R10</text>
<text x="110.4" y="439.9">S8</text>
<text x="242.5" y="442.5">S17</text>
<text x="288.2" y="439.9">S28</text>
<text x="110.4" y="457.7">V15</text>
<text x="288.2" y="457.7">V40</text>
</g>
<g font-size="2.4">
<text x="80.2" y="123.9">S56</text>
<text x="258" y="123.9">S56</text>
<text x="73.8" y="129">LATCHW0</text>
<text x="177.9" y="131.6">MUX3_0</text>
<text x="251.6" y="129">LATCHW4</text>
<text x="355.7" y="131.6">MUX3_4</text>
<text x="110.3" y="133">ND2</text>
<text x="288.1" y="133">ND2</text>
<text x="80.2" y="141.7">S58</text>
<text x="148.4" y="138">ND5</text>
<text x="258" y="141.7">S58</text>
<text x="326.2" y="138">ND5</text>
<text x="76.7" y="146.8">REGE0</text>
<text x="254.5" y="146.8">REGE4</text>
<text x="453.3" y="144.3">M91</text>
<text x="471" y="145.7">ND4</text>
<text x="110.3" y="150.7">ND2</text>
<text x="288.1" y="150.7">ND2</text>
<text x="520.8" y="151.8">R30</text>
<text x="80.2" y="159.5">S54</text>
<text x="258" y="159.5">S54</text>
<text x="501.5" y="157.1">IVP</text>
<text x="76.8" y="164.5">REGF0</text>
<text x="254.6" y="164.5">REGF4</text>
<text x="110.3" y="168.5">ND2</text>
<text x="288.1" y="168.5">ND2</text>
<text x="501.5" y="172.3">IVP</text>
<text x="35.3" y="174.7">NIB_MUX3</text>
<text x="35.5" y="179.8">NIB_DEC8</text>
<text x="218.4" y="174.7">NIB_DEC8</text>
<text x="218.4" y="179.8">NIB_DEC2</text>
<text x="444.2" y="179.8">NIB_DECB</text>
<text x="450.7" y="177.2">M2?</text>
<text x="666.6" y="177.2">M90</text>
<text x="59.5" y="183.8">ND2</text>
<text x="80" y="182.4">R30</text>
<text x="242.4" y="183.8">ND2</text>
<text x="257.8" y="182.4">R30</text>
<text x="444" y="182.4">NIB_DECC</text>
<text x="444" y="184.9">NIB_DECD</text>
<text x="586.8" y="184.9">MUX3_8</text>
<text x="661.2" y="182.4">LATCHY4</text>
<text x="762.1" y="182.4">MUX3_12</text>
<text x="110.3" y="186.3">ND2</text>
<text x="288.1" y="186.3">ND2</text>
<text x="444.3" y="187.4">NIB_DECF</text>
<text x="471" y="188.8">ND5</text>
<text x="521.8" y="186.3">ND2</text>
<text x="557.4" y="191.3">ND4</text>
<text x="699.6" y="186.3">ND2</text>
<text x="732.6" y="188.8">ND3</text>
<text x="79.5" y="195.1">W57</text>
<text x="257.3" y="195.1">W57</text>
<text x="493.9" y="195.1">G54</text>
<text x="667.2" y="195.1">J66</text>
<text x="81.4" y="200.1">Z7</text>
<text x="258" y="200.1">Y19</text>
<text x="490.8" y="200.1">REGF8</text>
<text x="662.3" y="200.1">REGE12</text>
<text x="110.3" y="204">ND2</text>
<text x="288.1" y="204">ND2</text>
<text x="521.8" y="204">ND2</text>
<text x="699.6" y="204">ND2</text>
<text x="494.5" y="212.8">J66</text>
<text x="666.7" y="212.8">G54</text>
<text x="73.8" y="217.9">LATCHW1</text>
<text x="110.3" y="221.9">ND2</text>
<text x="177.9" y="220.5">MUX3_1</text>
<text x="251.6" y="217.9">LATCHW5</text>
<text x="288.1" y="221.9">ND2</text>
<text x="355.7" y="220.5">MUX3_5</text>
<text x="490.7" y="217.9">REGE8</text>
<text x="521.8" y="221.9">ND2</text>
<text x="662.4" y="217.9">REGF12</text>
<text x="699.6" y="221.9">ND2</text>
<text x="148.4" y="226.9">ND5</text>
<text x="326.2" y="226.9">ND5</text>
<text x="493.9" y="230.6">M90</text>
<text x="76.7" y="235.7">REGE1</text>
<text x="110.3" y="239.6">ND2</text>
<text x="254.5" y="235.7">REGE5</text>
<text x="288.1" y="239.6">ND2</text>
<text x="488.5" y="235.7">LATCHY0</text>
<text x="521.8" y="239.6">ND2</text>
<text x="661.2" y="235.7">LATCHY5</text>
<text x="699.6" y="239.6">ND2</text>
<text x="762.1" y="235.7">MUX3_13</text>
<text x="732.6" y="242.2">ND3</text>
<text x="76.8" y="253.5">REGF1</text>
<text x="110.3" y="257.4">ND2</text>
<text x="254.6" y="253.5">REGF5</text>
<text x="288.1" y="257.4">ND2</text>
<text x="469.6" y="253.5">NIB_DECB</text>
<text x="521.8" y="257.4">ND2</text>
<text x="586.8" y="256">MUX3_9</text>
<text x="662.3" y="253.5">REGE13</text>
<text x="699.6" y="257.4">ND2</text>
<text x="35.5" y="258.6">NIB_DEC3</text>
<text x="35.5" y="263.6">NIB_DEC1</text>
<text x="493.9" y="258.7">IVP</text>
<text x="557.4" y="262.5">ND4</text>
<text x="35.5" y="268.7">NIB_DEC2</text>
<text x="218.4" y="266.2">NIB_DEC5</text>
<text x="218.4" y="268.7">NIB_DEC6</text>
<text x="35.5" y="271.3">NIB_DEC9</text>
<text x="35.5" y="273.8">NIB_DEC8</text>
<text x="59.5" y="275.2">ND6</text>
<text x="110.3" y="275.2">ND2</text>
<text x="218.4" y="271.3">NIB_DEC7</text>
<text x="218.4" y="273.8">NIB_DEC8</text>
<text x="288.1" y="275.2">ND2</text>
<text x="490.7" y="271.3">REGE9</text>
<text x="521.8" y="275.2">ND2</text>
<text x="662.4" y="271.3">REGF13</text>
<text x="699.6" y="275.2">ND2</text>
<text x="218.1" y="276.3">NIB_DECA</text>
<text x="242.4" y="277.7">ND5</text>
<text x="632.2" y="286.5">NIB_DECF</text>
<text x="81.4" y="289">Y1</text>
<text x="110.3" y="293">ND2</text>
<text x="257.3" y="289">W23</text>
<text x="288.1" y="293">ND2</text>
<text x="490.8" y="289">REGF9</text>
<text x="521.8" y="293">ND2</text>
<text x="632" y="291.6">NIB_DECD</text>
<text x="699.6" y="293">ND2</text>
<text x="764.6" y="291.6">MUX3_14</text>
<text x="9.9" y="299.2">NIB_MUX2</text>
<text x="9.9" y="294.1">NIB_MUX3</text>
<text x="656.4" y="295.5">ND2</text>
<text x="735.2" y="298.1">ND4</text>
<text x="34.1" y="303.1">ND2</text>
<text x="73.8" y="306.8">LATCHW2</text>
<text x="110.3" y="310.8">ND2</text>
<text x="177.9" y="309.4">MUX3_2</text>
<text x="251.6" y="306.8">LATCHW6</text>
<text x="288.1" y="310.8">ND2</text>
<text x="355.7" y="309.4">MUX3_5</text>
<text x="488.5" y="306.8">LATCHY1</text>
<text x="521.8" y="310.8">ND2</text>
<text x="662.4" y="306.8">REGF14</text>
<text x="699.6" y="310.8">ND2</text>
<text x="148.4" y="315.8">ND5</text>
<text x="326.2" y="315.8">ND5</text>
<text x="459.4" y="322.1">NIB_DECB</text>
<text x="76.7" y="324.6">REGE2</text>
<text x="110.3" y="328.5">ND2</text>
<text x="254.5" y="324.6">REGE6</text>
<text x="288.1" y="328.5">ND2</text>
<text x="521.8" y="328.5">ND2</text>
<text x="586.8" y="327.1">MUX3_10</text>
<text x="662.3" y="324.6">REGE14</text>
<text x="699.6" y="328.5">ND2</text>
<text x="483.7" y="331.1">ND2</text>
<text x="557.4" y="333.6">ND4</text>
<text x="76.8" y="342.4">REGF2</text>
<text x="110.3" y="346.3">ND2</text>
<text x="254.6" y="342.4">REGF6</text>
<text x="288.1" y="346.3">ND2</text>
<text x="489.7" y="342.4">REGF10</text>
<text x="521.8" y="346.3">ND2</text>
<text x="661.2" y="342.4">LATCHY6</text>
<text x="699.6" y="346.3">ND2</text>
<text x="35.3" y="352.5">NIB_MUX1</text>
<text x="35.5" y="350">NIB_DEC2</text>
<text x="35.5" y="357.6">NIB_DEC3</text>
<text x="218.4" y="355.1">NIB_DEC6</text>
<text x="225" y="357.6">P1?</text>
<text x="632.2" y="357.6">NIB_MUX3</text>
<text x="59.5" y="361.6">ND4</text>
<text x="110.3" y="364.1">ND2</text>
<text x="218.1" y="365.2">NIB_DECB</text>
<text x="218.1" y="362.7">NIB_DECA</text>
<text x="218.4" y="360.2">NIB_DEC8</text>
<text x="288.1" y="364.1">ND2</text>
<text x="489.6" y="360.2">REGE10</text>
<text x="521.8" y="364.1">ND2</text>
<text x="632.2" y="362.7">NIB_MUX1</text>
<text x="632.2" y="360.2">NIB_MUX2</text>
<text x="699.6" y="364.1">ND2</text>
<text x="764.6" y="362.7">MUX3_15</text>
<text x="242.4" y="366.6">ND5</text>
<text x="656.4" y="366.6">AN3</text>
<text x="735.2" y="369.2">ND4</text>
<text x="81.4" y="377.9">Y7</text>
<text x="257.3" y="377.9">W29</text>
<text x="488.5" y="377.9">LATCHY2</text>
<text x="662.4" y="377.9">REGF15</text>
<text x="110.3" y="381.9">ND2</text>
<text x="288.1" y="381.9">ND2</text>
<text x="521.8" y="381.9">ND2</text>
<text x="699.6" y="381.9">ND2</text>
<text x="73.8" y="395.7">LATCHW3</text>
<text x="251.6" y="395.7">LATCHW7</text>
<text x="488.5" y="390.6">LATCHY3</text>
<text x="493.9" y="395.7">M90</text>
<text x="584.3" y="395.7">MUX3_11</text>
<text x="662.3" y="395.7">REGE15</text>
<text x="110.3" y="399.7">ND2</text>
<text x="177.9" y="398.3">MUX3_3</text>
<text x="288.1" y="399.7">ND2</text>
<text x="355.7" y="398.3">MUX3_7</text>
<text x="521.8" y="399.7">ND2</text>
<text x="699.6" y="399.7">ND2</text>
<text x="148.4" y="404.7">ND5</text>
<text x="326.2" y="404.7">ND5</text>
<text x="554.8" y="402.2">ND3</text>
<text x="76.7" y="413.5">REGE3</text>
<text x="254.5" y="413.5">REGE7</text>
<text x="489.7" y="413.5">REGE11</text>
<text x="661.2" y="413.5">LATCHY7</text>
<text x="110.3" y="417.4">ND2</text>
<text x="288.1" y="417.4">ND2</text>
<text x="521.8" y="417.4">ND2</text>
<text x="699.6" y="417.4">ND2</text>
<text x="76.8" y="431.3">REGF3</text>
<text x="254.6" y="431.3">REGF7</text>
<text x="489.8" y="431.3">REGF11</text>
<text x="110.3" y="435.2">ND2</text>
<text x="288.1" y="435.2">ND2</text>
<text x="521.8" y="435.2">ND2</text>
<text x="35.2" y="441.4">NIB_DECA</text>
<text x="35.5" y="438.9">NIB_DEC2</text>
<text x="218.1" y="444">NIB_DECB</text>
<text x="35.5" y="446.5">NIB_DEC8</text>
<text x="35.5" y="449.1">NIB_DEC3</text>
<text x="218.1" y="446.5">NIB_DECA</text>
<text x="59.5" y="450.5">ND4</text>
<text x="110.3" y="453">ND2</text>
<text x="218.4" y="454.1">NIB_DEC7</text>
<text x="218.4" y="451.6">NIB_DEC8</text>
<text x="242.4" y="455.5">ND4</text>
<text x="288.1" y="453">ND2</text>
<text x="80.2" y="466.8">Y13</text>
<text x="257.3" y="466.8">W35</text>
<text x="110.3" y="470.8">ND2</text>
<text x="288.1" y="470.8">ND2</text>
</g>
</svg>
